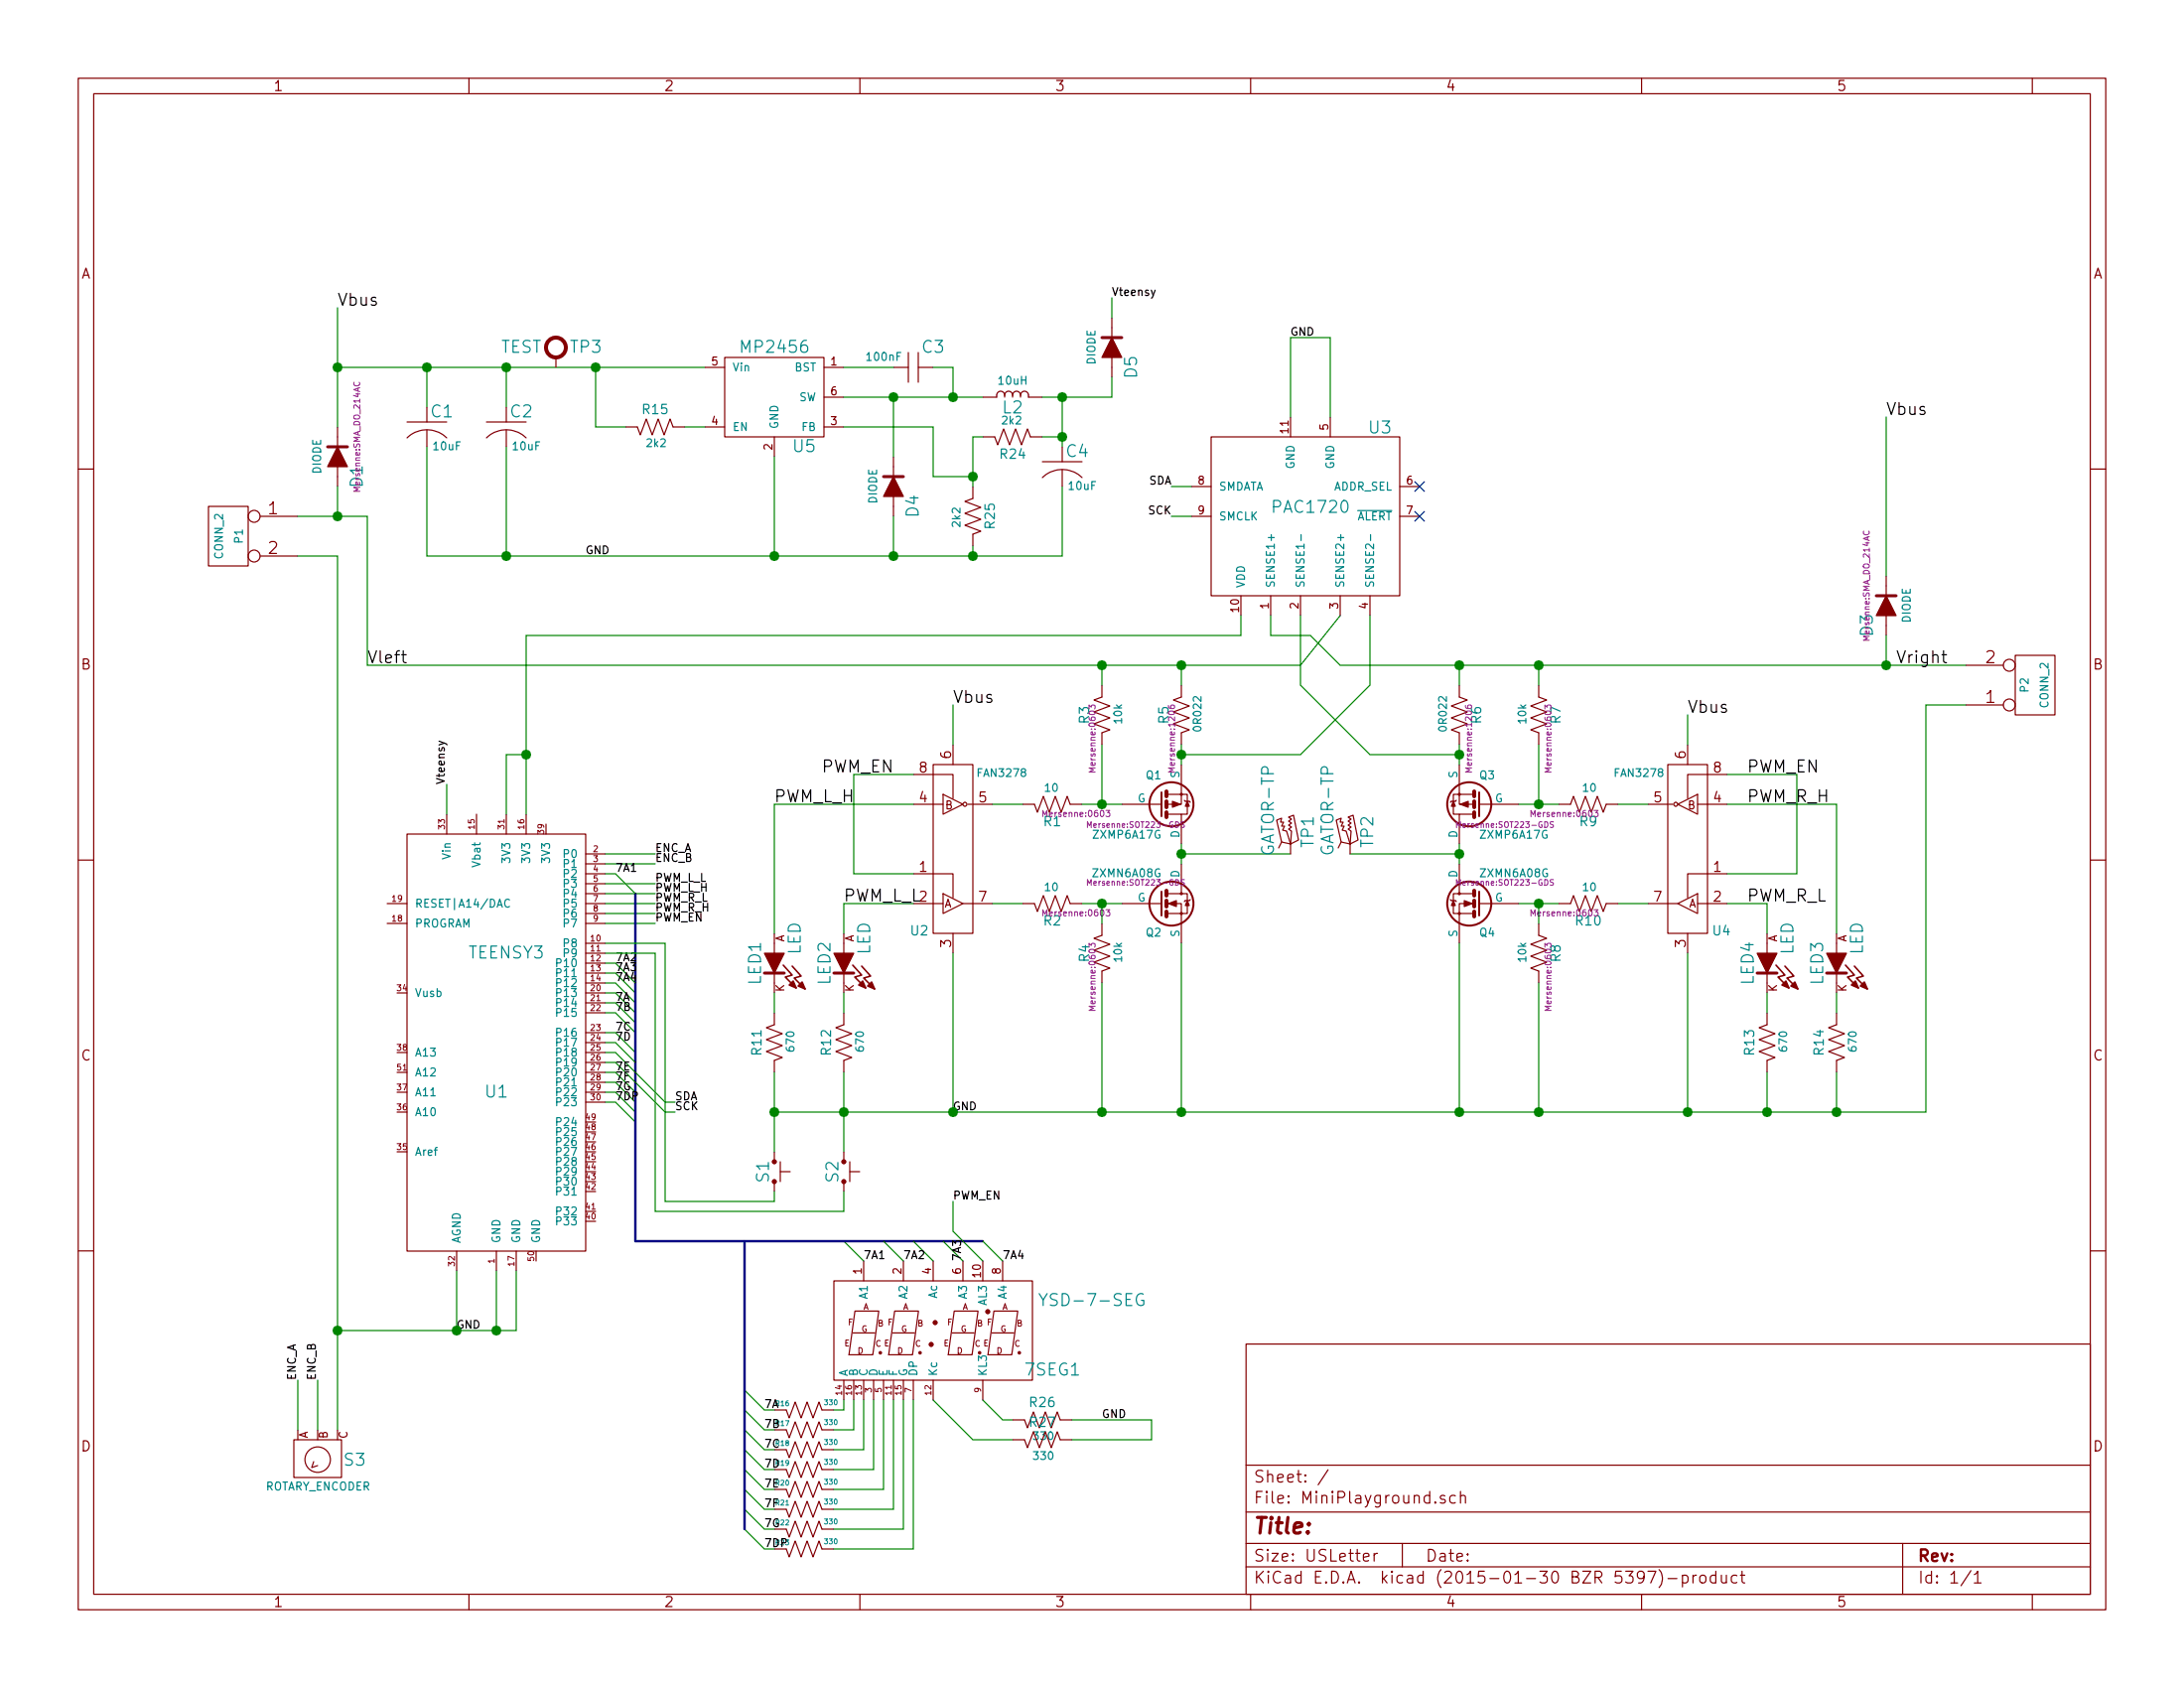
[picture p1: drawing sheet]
<svg xmlns="http://www.w3.org/2000/svg" width="279mm" height="216mm" viewBox="0 0 279 216" stroke-linecap="round" stroke-linejoin="round" font-family="sans-serif">
<g fill="none" stroke="#840000" stroke-width=".15">
<path d="M10 10h259.4v195.9h-259.4zM12 12h255.4v191.9h-255.4zM60 10v2M110 10v2M160 10v2M210 10v2M260 10v2M10 60h2M43.2 54.6v7.6M52.1 56a3.6 3.6 0 0 1 5 0M52.1 54h5M54.6 55v2.2"/>
<path d="M62.2 56a3.6 3.6 0 0 1 5.1 0M62.2 54h5.1M64.8 55v2.2M71.1 45.8v1.2M80 54.6h1.5l.4 1 .8-2 .7 2 .8-2 .8 2 .7-2 .4 1h1.5M90.2 47h2.5M90.2 54.6h2.5M92.7 45.7h12.7v10.2h-12.7zM99.1 55.9v2.5M105.4 47h2.5M105.4 54.6h2.5M105.4 50.8h2.5"/>
<path d="M114.3 58.4v7.6M114.3 47h1.9M116.2 45.1v3.8M117.5 47h1.9M117.5 45.1v3.8M125.7 55.9h1.6l.3 1 .8-2 .8 2 .7-2 .8 2 .7-2 .4 1h1.5M128.5 50.5a.51 .51 0 0 0-.5-.5 .51 .51 0 0 0-.5 .5v.3h-1.8M128.5 50.5a.51 .51 0 0 1 .5-.5 .51 .51 0 0 1 .5 .5M128.5 50.5v.3M129.5 50.5a.51 .51 0 0 1 .5-.5 .51 .51 0 0 1 .6 .5M129.5 50.5v.3M130.6 50.5a.51 .51 0 0 1 .5-.5 .51 .51 0 0 1 .5 .5v.3h1.7"/>
<path d="M130.6 50.5v.3M133.3 59.1h5.1M142.2 40.6v7.7M154.9 55.9h24.2v20.3h-24.2zM165.1 53.3v2.6M170.2 53.3v2.6M267.4 60h2M26.7 64.8h5v7.6h-5zM33.3 66h4.8M33.3 71.1h4.8M124.5 62.2v1.6l-1.1 .3 2.1 .8-2.1 .8 2.1 .7-2.1 .8 2.1 .7-1 .4v1.6M133.3 61.1a3.6 3.6 0 0 1 5.1 0"/>
<path d="M135.9 60.1v2.1M152.4 62.2h2.5M152.4 66h2.5M158.7 76.2v2.5M162.6 76.2v2.5M166.4 76.2v2.5M171.4 76.2v2.5M175.3 76.2v2.5M179.1 62.2h2.5M179.1 66h2.5M241.3 73.7v7.6M116.8 99.1h5.1v3"/>
<path d="M119.4 97.8h5.1v21.6h-5.1zM121.9 95.3v2.5M141 87.6v1.6l-1 .3 2 .8-2 .8 2 .7-2 .8 2 .7-1 .4v1.6M151.1 97.8v3.8h-1.7M151.1 87.6v1.6l-1 .3 2 .8-2 .8 2 .7-2 .8 2 .7-1 .4v1.6M186.7 97.8v3.8h1.8M186.7 87.6v1.6l1 .3-2 .8 2 .8-2 .7 2 .8-2 .7 1 .4v1.6M196.8 87.6v1.6l1.1 .3-2.1 .8 2.1 .8-2.1 .7 2.1 .8-2.1 .7 1 .4v1.6M213.4 97.8h5v21.6h-5zM215.9 95.3v2.5M221 99.1h-5.1v3M251.5 90.2h4.8"/>
<path d="M251.5 85.1h4.8M257.8 83.8h5.1v7.6h-5.1zM10 110h2M49.5 115.6h2.6M49.5 118.1h2.6M52.1 106.7h22.8v53.3h-22.8zM57.1 104.1v2.6M61 104.1v2.6M64.8 104.1v2.6M67.3 104.1v2.6M74.9 115.6h2.6M74.9 109.2h2.6"/>
<path d="M74.9 110.5h2.6M74.9 111.8h2.6M74.9 113h2.6M74.9 114.3h2.6M74.9 116.8h2.6M74.9 118.1h2.6M116.8 111.8h5.1v3M116.8 115.6h3.8M116.8 102.9h3.8M120.6 114.3l2.6 1.3-2.6 1.2zM120.6 101.6l2.6 1.3-2.6 1.2zM121.9 119.4v2.5"/>
<path d="M123.2 115.6h3.8M123.8 102.9h.5M124.5 102.9h2.5M130.8 102.9h1.5l.4 1 .8-2 .7 2 .8-2 .8 2 .7-2 .4 1h1.5M130.8 115.6h1.5l.4 1 .8-2 .7 2 .8-2 .8 2 .7-2 .4 1h1.5M141 118.1v1.5l-1 .4 2 .8-2 .7 2 .8-2 .8 2 .7-1 .4v1.5M143.5 115.6h5.1M143.5 102.9h5.1M149.2 102.9h1.9v-1.3h.8v2.5h-.8M149.4 116.8h1.7v3.9M149.4 104.1h1.7v3.9M151.1 110.5v3.8h-1.7"/>
<path d="M151.1 114.3h.8v2.5h-.8v-1.2h-1.7M151.5 102.4l.1 .1h.5l.2 .1M152.3 115.1l-.2 .1h-.5l-.1 .1M163.3 104.9l.7-.3-.2 .6h.4l-.2 .5h.3l-.2 .5 .5 .1 .5 1.7-1.1-.3zM164 107.7l-.4 .8M164.8 104.5l.7-.2 .6 3.1-1 .6 .1-1.7-.4-.3 .4-.2-.4-.3 .4-.2-.4-.3 .4-.2zM165.1 108v1.2M170.9 104.9l.7-.3-.2 .6h.4l-.2 .5h.4l-.3 .5 .5 .1 .5 1.7-1.1-.3zM171.6 107.7l-.4 .8M172.5 104.5l.6-.2 .6 3.1-1 .6 .1-1.7-.3-.3 .3-.2-.3-.3 .3-.2-.3-.3 .3-.2zM172.7 108v1.2M185.5 115.1l.2 .1h.5l.1 .1"/>
<path d="M186.3 102.4l-.1 .1h-.5l-.2 .1M186.7 110.5v3.8h1.8M186.7 114.3h-.8v2.5h.8v-1.2h1.8M188.5 116.8h-1.8v3.9M188.5 104.1h-1.8v3.9M188.6 102.9h-1.9v-1.3h-.8v2.5h.8M189.2 115.6h5.1M189.2 102.9h5.1M196.8 118.1v1.5l1.1 .4-2.1 .8 2.1 .7-2.1 .8 2.1 .8-2.1 .7 1 .4v1.5M199.4 102.9h1.5l.4-1 .8 2 .7-2 .8 2 .7-2 .8 2 .4-1h1.5M199.4 115.6h1.5l.4-1 .8 2 .7-2 .8 2 .7-2 .8 2 .4-1h1.5M210.8 115.6h3.8"/>
<path d="M210.8 102.9h2.6M213.5 102.9h.5M214.6 115.6l2.6-1.3v2.5zM214.6 102.9l2.6-1.3v2.5zM215.9 119.4v2.5M217.2 115.6h3.8M217.2 102.9h3.8M221 111.8h-5.1v3M267.4 110h2M74.9 120.7h2.6M74.9 127h2.6M74.9 121.9h2.6"/>
<path d="M74.9 128.3h2.6M74.9 123.2h2.6M74.9 129.5h2.6M74.9 124.5h2.6M74.9 132.1h2.6M74.9 125.7h2.6M74.9 133.4h2.6M74.9 134.6h2.6M74.9 135.9h2.6M74.9 137.2h2.6M74.9 138.4h2.6M74.9 139.7h2.6"/>
<path d="M99.1 129.5v1.6l-1.1 .3 2.1 .8-2.1 .8 2.1 .7-2.1 .8 2.1 .8-1 .3v1.6M99.1 120.7v5M107.9 129.5v1.6l-1 .3 2.1 .8-2.1 .8 2.1 .7-2.1 .8 2.1 .8-1.1 .3v1.6M107.9 120.7v5M226.1 129.5v1.6l-1.1 .3 2.1 .8-2.1 .8 2.1 .7-2.1 .8 2.1 .8-1 .3v1.6M226.1 120.7v5M234.9 129.5v1.6l-1 .3 2.1 .8-2.1 .8 2.1 .7-2.1 .8 2.1 .8-1.1 .3v1.6M234.9 120.7v5M10 160h2M74.9 141h2.6M99.1 147.3v1.3M99.1 151.1v1.3"/>
<path d="M99.8 148.6v2.5M99.8 149.9h1.3M107.9 147.3v1.3M107.9 151.1v1.3M108.7 149.9h1.3M108.7 148.6v2.5M267.4 160h2M58.4 160v2.6M63.5 160v2.6M66 160v2.6M106.7 163.8h25.4v12.7h-25.4zM107.9 176.5v2.6"/>
<path d="M109.1 170.5h2.8M109.2 176.5v2.6M109.4 167.7h3l-.7 5.6h-3.1zM110.5 161.3v2.5M110.5 176.5v2.6M111.8 176.5v2.6M113 176.5v2.6M114.2 170.5h2.8M114.3 176.5v2.6M114.5 167.7h3l-.8 5.6h-3zM115.6 161.3v2.5M115.6 176.5v2.6"/>
<path d="M116.8 176.5v2.6M119.4 161.3v2.5M119.4 176.5v2.6M121.8 170.5h2.8M122.1 167.7h3l-.7 5.6h-3.1zM123.2 161.3v2.5M125.7 161.3v2.5M125.7 176.5v2.6M126.9 170.5h2.8M127.2 167.7h3l-.8 5.6h-3zM128.3 161.3v2.5M159.4 171.9h108v32h-108z"/>
<path d="M37.6 184.2h6.1v4.8h-6.1zM40.1 186.9l-.2 .8 .7-.2M99.1 180.3h1.5l.4 1.1 .7-2.1 .8 2.1 .8-2.1 .7 2.1 .8-2.1 .4 1h1.5M99.1 182.9h1.5l.4 1 .7-2 .8 2 .8-2 .7 2 .8-2 .4 1h1.5M99.1 185.4h1.5l.4 1 .7-2 .8 2 .8-2 .7 2 .8-2 .4 1h1.5M99.1 188h1.5l.4 1 .7-2.1 .8 2.1 .8-2.1 .7 2.1 .8-2.1 .4 1.1h1.5M99.1 190.5h1.5l.4 1 .7-2 .8 2 .8-2 .7 2 .8-2 .4 1h1.5M99.1 193h1.5l.4 1.1 .7-2.1 .8 2.1 .8-2.1 .7 2.1 .8-2.1 .4 1h1.5M99.1 195.6h1.5l.4 1 .7-2 .8 2 .8-2 .7 2 .8-2 .4 1h1.5M100.6 198.1l.4 1 .7-2 .8 2 .8-2 .7 2 .8-2 .4 1h1.5M129.5 181.6h1.6l.3 1 .8-2 .8 2 .7-2 .8 2 .8-2 .3 1h1.6M129.5 184.2h1.6l.3 1 .8-2.1 .8 2.1 .7-2.1 .8 2.1 .8-2.1 .3 1.1h1.6"/>
<path d="M159.4 197.4h108M159.4 193.4h108M159.4 187.4h108M169.9 188l-1.3 1.9M174.4 199.2l.7-.2v-.2l-.4-.1-.3 .2 .1 .7 .2 .1 .4-.1M175.8 198.7v1M176.2 198.7l-.3 .1-.1 .2M179.4 197.4v3M184.8 191.3a.37 .37 0 0 0-.5 .2 .54 .54 0 0 0 .5 .3l.1 .2-.1 .2-.1 .1-.4-.1M186.2 191.3h-.4l-.3 .2v.6l.3 .2 .4-.1M186.8 191.4a.38 .38 0 0 1 .7 .1v.8M186.8 190.8v1.5"/>
<path d="M243.4 197.4v6.5M60 203.9v2M110 203.9v2M159.4 200.4h108M160 203.9v2M210 203.9v2M210.3 201.6l-.2 .3h-.3l-.3-.3v-.4l.1-.2h.5l.2 .1a1.19 1.19 0 0 1-.2 1.3l-.5 .1M210.8 201h1l-.6 1.5M212.2 200.8a1.71 1.71 0 0 1 0 2.2M213.4 201.9h1.1M215.2 201.5a.48 .48 0 0 1 .7 .1l.1 .2-.1 .5a.48 .48 0 0 1-.7 .1M215.2 201.5v1.5"/>
<path d="M216.6 201.5v1M217 201.5h-.3l-.1 .3M217.5 201.6a.41 .41 0 0 1 .7 .2v.4a.41 .41 0 0 1-.4 .3 .41 .41 0 0 1-.4-.3zM219.5 201.5h-.4l-.3 .3 .1 .5 .2 .2 .4-.1M219.5 201v1.5M220.2 201.5v.8l.1 .1a.4 .4 0 0 0 .6-.1M220.9 201.5v1M222.2 201.5h-.4l-.3 .3 .1 .5 .2 .2 .4-.1M222.7 201.5h.5M222.9 201v1.3l.2 .2h.1M252.1 200.9l-1.2 1.9M252.6 201.4l.4-.4v1.5"/>
<path d="M252.6 202.5h.8M260 203.9v2"/>
<circle cx="32.5" cy="71.1" r=".76"/>
<circle cx="32.5" cy="66" r=".76"/>
<circle cx="257" cy="90.2" r=".76"/>
<circle cx="257" cy="85.1" r=".76"/>
<circle cx="123.4" cy="102.9" r=".25"/>
<circle cx="151.1" cy="101.6" r=".13"/>
<circle cx="151.1" cy="116.8" r=".13"/>
<circle cx="151.1" cy="114.3" r=".13"/>
<circle cx="186.7" cy="116.8" r=".13"/>
<circle cx="186.7" cy="114.3" r=".13"/>
<circle cx="186.7" cy="101.6" r=".13"/>
<circle cx="214.4" cy="102.9" r=".25"/>
<circle cx="40.6" cy="186.7" r="1.63"/>
</g>
<g fill="none" stroke="#840000" stroke-width=".25">
<path d="M148.6 114v3.1M148.6 101.3v3.1M189.2 114v3.1M189.2 101.3v3.1"/>
<circle cx="149.9" cy="115.6" r="2.82"/>
<circle cx="149.9" cy="102.9" r="2.82"/>
<circle cx="188" cy="102.9" r="2.82"/>
<circle cx="188" cy="115.6" r="2.82"/>
</g>
<g fill="none" stroke="#840000" stroke-width=".51">
<path d="M149.2 101.2v.7M149.2 102.5v.8M149.2 103.9v.6M149.2 113.9v.7M149.2 115.2v.8M149.2 116.6v.6M188.6 101.2v.7M188.6 102.5v.8M188.6 103.9v.6M188.6 113.9v.7M188.6 115.2v.8M188.6 116.6v.6"/>
<circle cx="71.1" cy="44.4" r="1.27"/>
</g>
<g fill="#840000" stroke="#840000" stroke-width=".15">
<path d="M151.9 115.2l.2 .6h-.5z"/>
<path d="M149.5 115.6l1-.4v.8z"/>
<path d="M151.9 102.5l.2 .6h-.5z"/>
<path d="M150 102.5l1 .4-1 .4z"/>
<path d="M106.7 121.9h2.5l-1.3 2.6z"/>
<path d="M43.2 57.2l1.2 2.5h-2.5z"/>
<path d="M185.9 115.2l.3 .6h-.5z"/>
<path d="M187.3 115.2l1 .4-1 .4z"/>
<path d="M185.9 102.5l.3 .6h-.5z"/>
<path d="M186.8 102.9l1-.4v.8z"/>
<path d="M97.8 121.9h2.5l-1.2 2.6z"/>
<path d="M233.7 121.9h2.5l-1.3 2.6z"/>
<path d="M224.8 121.9h2.5l-1.2 2.6z"/>
<path d="M241.3 76.2l1.3 2.5h-2.6z"/>
<path d="M114.3 61l1.3 2.5h-2.6z"/>
<path d="M142.2 43.2l1.3 2.5h-2.5z"/>
<circle cx="112.6" cy="173" r=".15"/>
<circle cx="117.7" cy="173" r=".15"/>
<circle cx="119.1" cy="172" r=".25"/>
<circle cx="119.6" cy="169.2" r=".25"/>
<circle cx="125.3" cy="173" r=".15"/>
<circle cx="126.4" cy="167.8" r=".25"/>
<circle cx="130.4" cy="173" r=".15"/>
<circle cx="99.1" cy="148.6" r=".25"/>
<circle cx="99.1" cy="151.1" r=".25"/>
<circle cx="107.9" cy="148.6" r=".25"/>
<circle cx="107.9" cy="151.1" r=".25"/>
</g>
<g fill="none" stroke="#840084" stroke-width=".13">
<path d="M45.3 48.9a.37 .37 0 0 0 .3 .5 .37 .37 0 0 0 .4-.4l-.1-.1M238.4 67.9a.37 .37 0 0 0 .3 .5 .37 .37 0 0 0 .4-.3v-.2M139.3 90.7v-.5l.3 .2 .2-.2h.2l.1 .1-.1 .4M140.1 98.2h-.8l.6 .3-.6 .3h.8M149.5 90.2v.3l.6 .1 .2-.1-.1-.3h-.3h-.1v.3l.1 .1M187.5 90.2v.3l.2 .1h.4l.2-.1-.1-.3h-.3h-.1v.3l.1 .1M188.3 98.2h-.8l.5 .3-.5 .3h.8M197.6 90.7v-.5l.3 .2 .2-.2h.2l.1 .1-.1 .4M198.4 98.2h-.8l.6 .3-.6 .3h.8M133.4 104.4v-.7l.3 .5 .2-.5v.7M133.4 117.1v-.7l.3 .5 .2-.5v.7M139.1 113.2v-.7l.3 .5 .2-.5v.7"/>
<path d="M139.1 105.8v-.7l.3 .5 .2-.5v.7M141.5 103.7h.5l-.3 .2 .3 .2-.1 .3h-.1h-.3M141.5 116.4h.5l-.3 .2 .3 .2-.1 .3h-.1h-.3M151.5 112.5h-.3l-.1 .3a.31 .31 0 0 1 .4 .4h-.1h-.3M151.5 105.1h-.3l-.1 .3a.31 .31 0 0 1 .4 .4h-.1h-.3M186.3 113.2v-.7l.3 .5 .2-.5v.7M186.3 105.8v-.7l.3 .5 .2-.5v.7M195.9 104.4v-.7l.2 .5 .3-.5v.7M195.9 117.1v-.7l.2 .5 .3-.5v.7M198.7 112.5h-.3l-.1 .3a.31 .31 0 0 1 .4 .4h-.1h-.3M198.7 105.1h-.3l-.1 .3a.31 .31 0 0 1 .4 .4h-.1h-.3M203.9 103.7h.5l-.2 .2 .2 .2v.3h-.1h-.4"/>
<path d="M203.9 116.4h.5l-.2 .2 .2 .2v.3h-.1h-.4M139.3 121.2v-.5l.3 .2 .2-.2h.2l.1 .1-.1 .4M140.1 128.7h-.8l.6 .3-.6 .2h.8M197.6 121.2v-.5l.3 .2 .2-.2h.2l.1 .1-.1 .4M198.4 128.7h-.8l.6 .3-.6 .2h.8"/>
</g>
<path d="M166.4 68.4v.7M173.7 65.3h4.4M175.3 68.4v.7M65.2 115.1a.4 .4 0 0 0-.5 0 .4 .4 0 0 0-.1 .5 .37 .37 0 0 0 .2 .4 .37 .37 0 0 0 .4-.1M132.9 165.5l.6 .8 .5-.8M146.3 165.5a.71 .71 0 0 0-.9 .3 .71 .71 0 0 0 0 .8 .54 .54 0 0 0 .9 .2v-.5h-.3" fill="none" stroke="#008484" stroke-width=".15"/>
<path d="M41.9 57.2h2.5M141 43.2h2.5M113 61h2.6M240 76.2h2.6M97.8 124.5h2.5M106.7 124.5h2.5M224.8 124.5h2.5M233.7 124.5h2.5" fill="none" stroke="#840000" stroke-width=".38"/>
<path d="M100.2 123.4l1.1 1.3-.8 .3 1.4 1.4M101.3 123.6l1.2 1.2-.9 .3 1.4 1.4M109.1 123.4l1.1 1.3-.9 .3 1.4 1.4M110.2 123.6l1.2 1.2-.9 .3 1.4 1.4M227.2 123.4l1.1 1.3-.8 .3 1.4 1.4M228.3 123.6l1.2 1.2-.9 .3 1.4 1.4M236.1 123.4l1.1 1.3-.9 .3 1.4 1.4M237.2 123.6l1.2 1.2-.9 .3 1.4 1.4" fill="none" stroke="#840000" stroke-width=".2"/>
<g fill="#840000" stroke="#840000" stroke-width=".2">
<path d="M109.9 126l.5-.5 .3 .9z"/>
<path d="M111 126.1l.5-.5 .4 .9z"/>
<path d="M101.5 125.5l.4 .9-.9-.4z"/>
<path d="M102.1 126.1l.5-.5 .4 .9z"/>
<path d="M237.4 125.5l.3 .9-.8-.4z"/>
<path d="M238 126.1l.5-.5 .4 .9z"/>
<path d="M228.5 125.5l.4 .9-.9-.4z"/>
<path d="M229.6 125.6l.4 .9-.9-.4z"/>
</g>
<g fill="none" stroke="#008400" stroke-width=".15">
<path d="M43.2 39.4v15.2M142.2 38.1v2.5M43.2 47h47M54.6 57.2v13.9h81.3v-8.9M54.6 47v5.1M64.8 47v5.1M64.8 57.2v13.9M76.2 47v7.6h3.8M87.6 54.6h2.6M99.1 58.4v12.7M107.9 47h6.4M107.9 54.6h11.5v6.4h5.1"/>
<path d="M107.9 50.8h17.8M114.3 50.8v7.6M119.4 47h2.5v3.8M125.7 55.9h-1.2v6.3M133.3 55.9h2.6M135.9 50.8v6.4M142.2 48.3v2.5h-8.9M165.1 53.3v-10.1h5.1v10.1M241.3 53.3v20.4M38.1 66h8.9v19.1h119.4l5-6.4M38.1 71.1h5.1v111.8M43.2 62.2v3.8"/>
<path d="M114.3 66v5.1M124.5 69.9v1.2M149.9 66h2.5M149.9 62.2h2.5M158.7 78.7v2.6h-91.4v22.8M162.6 78.7v2.6h5l3.8 3.8h80.1M166.4 78.7v8.9l8.9 8.9h11.4M175.3 78.7v8.9l-8.9 8.9h-15.3M67.3 96.5h-2.5v7.6M116.8 99.1h-7.6v12.7h7.6M121.9 90.2v5.1M141 85.1v2.5"/>
<path d="M141 95.3v7.6M151.1 85.1v2.5M151.1 95.3v2.5M186.7 85.1v2.5M186.7 95.3v2.5M196.8 85.1v2.5M196.8 95.3v7.6M215.9 91.4v3.9M221 99.1h8.9v12.7h-8.9M241.3 81.3v3.8M251.5 90.2h-5.1v52h-147.3M57.1 100.3v3.8"/>
<path d="M77.5 115.6h6.3M77.5 109.2h6.3M77.5 111.8h1.2l2.6 2.5M77.5 116.8h6.3M77.5 118.1h6.3M77.5 113h6.3M77.5 114.3h6.3M77.5 110.5h6.3M116.8 102.9h-17.7v16.5M116.8 115.6h-8.9v3.8M127 102.9h3.8M127 115.6h3.8"/>
<path d="M138.4 102.9h5.1M138.4 115.6h5.1M141 115.6v2.5M151.1 108v2.5M151.1 109.2h14M172.7 109.2h14M186.7 108v2.5M194.3 102.9h5.1M194.3 115.6h5.1M196.8 115.6v2.5M207 102.9h3.8M207 115.6h3.8"/>
<path d="M221 102.9h13.9v16.5M221 115.6h5.1v3.8M77.5 135.9h1.2l6.4 6.3h1.3M77.5 120.7h7.6v33h14v-1.3M77.5 121.9h6.3v33h24.1v-2.5M77.5 134.6h1.2l6.4 6.4h1.3M77.5 139.7h1.2l2.6 2.5M77.5 138.4h1.2l2.6 2.6M77.5 137.2h1.2l2.6 2.5M77.5 133.4h1.2l2.6 2.5M77.5 132.1h1.2l2.6 2.5M77.5 129.5h1.2l2.6 2.6"/>
<path d="M77.5 128.3h1.2l2.6 2.5M77.5 127h1.2l2.6 2.5M77.5 125.7h1.2l2.6 2.6M77.5 124.5h1.2l2.6 2.5M77.5 123.2h1.2l2.6 2.5M99.1 127v2.5M99.1 137.2v10.1M107.9 127v2.5M107.9 137.2v10.1M121.9 121.9v20.3M141 125.7v16.5M151.1 120.7v21.5"/>
<path d="M186.7 120.7v21.5M196.8 125.7v16.5M215.9 121.9v20.3M226.1 127v2.5M226.1 137.2v5M234.9 127v2.5M234.9 137.2v5M77.5 141h1.2l2.6 2.5M107.9 158.8l2.6 2.5M113 158.8l2.6 2.5M116.8 158.8l2.6 2.5M120.6 158.8l2.6 2.5"/>
<path d="M121.9 153.7v3.8l3.8 3.8M125.7 158.8l2.6 2.5M38.1 176.5v6.4M40.6 176.5v6.4M58.4 162.6v7.6M63.5 162.6v7.6M66 162.6v7.6h-22.8M95.2 177.8l2.6 2.5M107.9 179.1v1.2h-1.2M109.2 179.1v3.8h-2.5M110.5 179.1v6.3h-3.8M111.8 179.1v8.9h-5.1"/>
<path d="M113 179.1v11.4h-6.3M114.3 179.1v13.9h-7.6M115.6 179.1v16.5h-8.9M116.8 179.1v19h-10.1M119.4 179.1l5.1 5.1h5M125.7 179.1l2.6 2.5h1.2M95.2 195.6l2.6 2.5M95.2 193l2.6 2.6M95.2 190.5l2.6 2.5M95.2 188l2.6 2.5M95.2 185.4l2.6 2.6M95.2 182.9l2.6 2.5"/>
<path d="M95.2 180.3l2.6 2.6M137.2 181.6h10.1v2.6h-10.1"/>
</g>
<g fill="#008400" stroke="#008400" stroke-width=".25">
<circle cx="141" cy="102.9" r=".51"/>
<circle cx="141" cy="115.6" r=".51"/>
<circle cx="141" cy="142.2" r=".51"/>
<circle cx="141" cy="85.1" r=".51"/>
<circle cx="151.1" cy="109.2" r=".51"/>
<circle cx="151.1" cy="85.1" r=".51"/>
<circle cx="151.1" cy="96.5" r=".51"/>
<circle cx="196.9" cy="102.9" r=".51"/>
<circle cx="196.9" cy="115.6" r=".51"/>
<circle cx="196.9" cy="142.2" r=".51"/>
<circle cx="196.9" cy="85.1" r=".51"/>
<circle cx="186.7" cy="109.2" r=".51"/>
<circle cx="186.7" cy="85.1" r=".51"/>
<circle cx="186.7" cy="96.5" r=".51"/>
<circle cx="186.7" cy="142.2" r=".51"/>
<circle cx="151.1" cy="142.2" r=".51"/>
<circle cx="63.5" cy="170.2" r=".51"/>
<circle cx="67.3" cy="96.5" r=".51"/>
<circle cx="121.9" cy="142.2" r=".51"/>
<circle cx="108" cy="142.2" r=".51"/>
<circle cx="215.9" cy="142.2" r=".51"/>
<circle cx="226.1" cy="142.2" r=".51"/>
<circle cx="99.1" cy="142.2" r=".51"/>
<circle cx="235" cy="142.2" r=".51"/>
<circle cx="58.4" cy="170.2" r=".51"/>
<circle cx="241.3" cy="85.1" r=".51"/>
<circle cx="43.2" cy="66" r=".51"/>
<circle cx="43.2" cy="47" r=".51"/>
<circle cx="54.6" cy="47" r=".51"/>
<circle cx="64.8" cy="71.1" r=".51"/>
<circle cx="43.2" cy="170.2" r=".51"/>
<circle cx="64.8" cy="47" r=".51"/>
<circle cx="76.2" cy="47" r=".51"/>
<circle cx="114.3" cy="50.8" r=".51"/>
<circle cx="99.1" cy="71.1" r=".51"/>
<circle cx="121.9" cy="50.8" r=".51"/>
<circle cx="135.9" cy="50.8" r=".51"/>
<circle cx="114.3" cy="71.1" r=".51"/>
<circle cx="124.5" cy="71.1" r=".51"/>
<circle cx="124.5" cy="61" r=".51"/>
<circle cx="135.9" cy="55.9" r=".51"/>
</g>
<path d="M181 61.6l1.2 1.2M181 65.4l1.2 1.2M182.2 61.6l-1.2 1.2M182.2 65.4l-1.2 1.2" fill="none" stroke="#000084" stroke-width=".15"/>
<path d="M81.3 114.3v44.5h44.4M95.2 158.8v36.8" fill="none" stroke="#000084" stroke-width=".3"/>
<path d="M51.4 83.7h.6M51.6 83.2v1.4l.1 .1 .3 .1M248.4 83.7h.6M248.6 83.2v1.4l.1 .1 .3 .1" fill="none" stroke="#000" stroke-width=".15"/>
<text font-size="2.8" fill="#840000" x="160.4" y="196.2">Title:</text>
<g font-size="2.1">
<text x="43.2" y="39.1">Vbus</text>
<text x="241.3" y="53.1">Vbus</text>
<text x="47" y="84.8">Vleft</text>
<text x="121.9" y="89.9">Vbus</text>
<text x="242.6" y="84.8">Vright</text>
<text x="215.9" y="91.2">Vbus</text>
<text x="105" y="98.8">PWM_EN</text>
<text x="223.5" y="98.8">PWM_EN</text>
<text x="99.1" y="102.6">PWM_L_H</text>
<text x="223.5" y="102.6">PWM_R_H</text>
<text x="107.9" y="115.3">PWM_L_L</text>
<text x="223.5" y="115.3">PWM_R_L</text>
</g>
<g font-size="2.1" fill="#008484">
<text x="64" y="45.1">TEST</text>
<text x="73" y="45.1">TP3</text>
<text x="95.1" y="45.1">MP2456</text>
<text x="118" y="45.1">C3</text>
<text x="55.2" y="53.4">C1</text>
<text x="65.3" y="53.4">C2</text>
<text x="128.3" y="52.9">L2</text>
<text x="145.5" y="48.3" transform="rotate(-90 145.5 48.3)">D5</text>
<text x="101.5" y="57.8">U5</text>
<text x="136.4" y="58.5">C4</text>
<text x="175.2" y="55.4">U3</text>
<text x="163" y="65.6">PAC1720</text>
<text x="117.5" y="66.1" transform="rotate(-90 117.5 66.1)">D4</text>
<text x="163" y="109.2" transform="rotate(-90 163 109.2)">GATOR-TP</text>
<text x="168.1" y="108.3" transform="rotate(-90 168.1 108.3)">TP1</text>
<text x="170.6" y="109.2" transform="rotate(-90 170.6 109.2)">GATOR-TP</text>
<text x="175.7" y="108.3" transform="rotate(-90 175.7 108.3)">TP2</text>
<text x="59.9" y="122.6">TEENSY3</text>
<text x="97.4" y="125.9" transform="rotate(-90 97.4 125.9)">LED1</text>
<text x="102.4" y="122.1" transform="rotate(-90 102.4 122.1)">LED</text>
<text x="106.2" y="125.9" transform="rotate(-90 106.2 125.9)">LED2</text>
<text x="111.3" y="122.1" transform="rotate(-90 111.3 122.1)">LED</text>
<text x="224.4" y="125.9" transform="rotate(-90 224.4 125.9)">LED4</text>
<text x="229.4" y="122.1" transform="rotate(-90 229.4 122.1)">LED</text>
<text x="233.2" y="125.9" transform="rotate(-90 233.2 125.9)">LED3</text>
<text x="238.3" y="122.1" transform="rotate(-90 238.3 122.1)">LED</text>
<text x="62.2" y="140.4">U1</text>
<text x="98.4" y="151.2" transform="rotate(-90 98.4 151.2)">S1</text>
<text x="107.3" y="151.2" transform="rotate(-90 107.3 151.2)">S2</text>
<text x="134" y="167.1">YSD-7-SEG</text>
<text x="131.2" y="175.9">7SEG1</text>
<text x="44.1" y="187.5">S3</text>
</g>
<g font-size="2.1" fill="#840000">
<text x="34.3" y="65.8">1</text>
<text x="34.3" y="70.9">2</text>
<text x="254.1" y="89.9">1</text>
<text x="254.1" y="84.8">2</text>
<text x="160.4" y="189.6">Sheet: /</text>
<text x="160.4" y="192.3">File: MiniPlayground.sch</text>
<text x="160.4" y="202.5">KiCad E.D.A. kicad (2015-01-30 BZR 5397)-product</text>
<text x="160.4" y="199.7">Size: USLetter</text>
<text x="182.4" y="199.7">Date:</text>
<text x="245.4" y="199.7">Rev:</text>
<text x="245.4" y="202.5">Id: 1/1</text>
</g>
<g font-size="2.1" fill="#840084">
<text x="46.4" y="62.3" transform="rotate(-90 46.4 62.3)">D1</text>
<text x="239.6" y="81.3" transform="rotate(-90 239.6 81.3)">D3</text>
</g>
<g font-size="1.8" fill="#840000">
<text x="35" y="11.6">1</text>
<text x="85" y="11.6">2</text>
<text x="135" y="11.6">3</text>
<text x="185" y="11.6">4</text>
<text x="235" y="11.6">5</text>
<text x="10.4" y="35.6">A</text>
<text x="267.8" y="35.6">A</text>
<text x="10.4" y="85.6">B</text>
<text x="267.8" y="85.6">B</text>
<text x="117.6" y="98.8">8</text>
<text x="121.7" y="97" transform="rotate(-90 121.7 97)">6</text>
<text x="215.6" y="97" transform="rotate(-90 215.6 97)">6</text>
<text x="219.2" y="98.8">8</text>
<text x="117.6" y="102.6">4</text>
<text x="125.2" y="102.6">5</text>
<text x="211.6" y="102.6">5</text>
<text x="219.2" y="102.6">4</text>
<text x="117.6" y="111.5">1</text>
<text x="219.2" y="111.5">1</text>
<text x="117.6" y="115.3">2</text>
<text x="125.2" y="115.3">7</text>
<text x="211.6" y="115.3">7</text>
<text x="219.2" y="115.3">2</text>
<text x="121.7" y="121.1" transform="rotate(-90 121.7 121.1)">3</text>
<text x="215.6" y="121.1" transform="rotate(-90 215.6 121.1)">3</text>
<text x="10.4" y="135.6">C</text>
<text x="267.8" y="135.6">C</text>
<text x="10.4" y="185.6">D</text>
<text x="267.8" y="185.6">D</text>
<text x="35" y="205.5">1</text>
<text x="85" y="205.5">2</text>
<text x="135" y="205.5">3</text>
<text x="185" y="205.5">4</text>
<text x="235" y="205.5">5</text>
</g>
<g font-size="1.7" fill="#008484">
<text x="82.3" y="53">R15</text>
<text x="128" y="58.7">R24</text>
<text x="127.3" y="67.5" transform="rotate(-90 127.3 67.5)">R25</text>
<text x="139.3" y="92.5" transform="rotate(-90 139.3 92.5)">R3</text>
<text x="149.5" y="92.5" transform="rotate(-90 149.5 92.5)">R5</text>
<text x="199.6" y="92.5" transform="rotate(-90 199.6 92.5)">R7</text>
<text x="202.1" y="105.7">R9</text>
<text x="116.5" y="119.6">U2</text>
<text x="219.2" y="119.6">U4</text>
<text x="139.3" y="123" transform="rotate(-90 139.3 123)">R4</text>
<text x="199.6" y="123" transform="rotate(-90 199.6 123)">R8</text>
<text x="97.4" y="134.9" transform="rotate(-90 97.4 134.9)">R11</text>
<text x="106.3" y="134.9" transform="rotate(-90 106.3 134.9)">R12</text>
<text x="224.4" y="134.9" transform="rotate(-90 224.4 134.9)">R13</text>
<text x="233.3" y="134.9" transform="rotate(-90 233.3 134.9)">R14</text>
<text x="131.8" y="180">R26</text>
<text x="131.8" y="182.5">R27</text>
</g>
<g font-size="1.7" fill="#840084">
<text x="189.5" y="92.5" transform="rotate(-90 189.5 92.5)">R6</text>
<text x="133.6" y="105.7">R1</text>
<text x="133.6" y="118.4">R2</text>
<text x="201.7" y="118.4">R10</text>
</g>
<g font-size="1.4">
<text x="142.2" y="37.8">Vteensy</text>
<text x="165.1" y="42.9">GND</text>
<text x="146.9" y="62">SDA</text>
<text x="146.9" y="65.8">SCK</text>
<text x="74.9" y="70.9">GND</text>
<text x="56.9" y="100.3" transform="rotate(-90 56.9 100.3)">Vteensy</text>
<text x="78.7" y="111.5">7A1</text>
<text x="83.8" y="112.8">PWM_L_L</text>
<text x="83.8" y="109">ENC_A</text>
<text x="83.8" y="110.2">ENC_B</text>
<text x="83.8" y="114">PWM_L_H</text>
<text x="83.8" y="115.3">PWM_R_L</text>
<text x="83.8" y="116.6">PWM_R_H</text>
<text x="83.8" y="117.9">PWM_EN</text>
<text x="78.7" y="125.5">7A4</text>
<text x="78.7" y="124.2">7A3</text>
<text x="78.7" y="122.9">7A2</text>
<text x="78.7" y="128">7A</text>
<text x="78.7" y="129.3">7B</text>
<text x="78.7" y="131.8">7C</text>
<text x="78.7" y="133.1">7D</text>
<text x="78.7" y="136.9">7E</text>
<text x="78.7" y="138.2">7F</text>
<text x="78.7" y="139.4">7G</text>
<text x="78.7" y="140.7">7DP</text>
<text x="86.4" y="140.7">SDA</text>
<text x="86.4" y="142">SCK</text>
<text x="121.9" y="142">GND</text>
<text x="121.9" y="153.4">PWM_EN</text>
<text x="110.5" y="161">7A1</text>
<text x="115.6" y="161">7A2</text>
<text x="122.9" y="161.3" transform="rotate(-90 122.9 161.3)">7A3</text>
<text x="128.3" y="161">7A4</text>
<text x="58.4" y="169.9">GND</text>
<text x="37.8" y="176.5" transform="rotate(-90 37.8 176.5)">ENC_A</text>
<text x="40.4" y="176.5" transform="rotate(-90 40.4 176.5)">ENC_B</text>
<text x="97.8" y="180.1">7A</text>
<text x="97.8" y="182.6">7B</text>
<text x="97.8" y="185.2">7C</text>
<text x="141" y="181.4">GND</text>
<text x="97.8" y="187.7">7D</text>
<text x="97.8" y="190.2">7E</text>
<text x="97.8" y="192.8">7F</text>
<text x="97.8" y="195.3">7G</text>
<text x="97.8" y="197.9">7DP</text>
</g>
<g font-size="1.4" fill="#840000">
<text x="91.1" y="46.7">5</text>
<text x="106.3" y="46.7">1</text>
<text x="106.3" y="50.5">6</text>
<text x="91.1" y="54.4">4</text>
<text x="98.8" y="57.5" transform="rotate(-90 98.8 57.5)">2</text>
<text x="106.3" y="54.4">3</text>
<text x="164.8" y="55.4" transform="rotate(-90 164.8 55.4)">11</text>
<text x="169.9" y="55" transform="rotate(-90 169.9 55)">5</text>
<text x="153.3" y="62">8</text>
<text x="153.3" y="65.8">9</text>
<text x="180" y="62">6</text>
<text x="180" y="65.8">7</text>
<text x="162.3" y="77.9" transform="rotate(-90 162.3 77.9)">1</text>
<text x="166.1" y="77.9" transform="rotate(-90 166.1 77.9)">2</text>
<text x="171.2" y="77.9" transform="rotate(-90 171.2 77.9)">3</text>
<text x="175" y="77.9" transform="rotate(-90 175 77.9)">4</text>
<text x="158.5" y="78.3" transform="rotate(-90 158.5 78.3)">10</text>
<text x="120.9" y="103.5">B</text>
<text x="215.9" y="103.5">B</text>
<text x="120.8" y="116.1">A</text>
<text x="216" y="116.1">A</text>
<text x="100.3" y="120.5" transform="rotate(-90 100.3 120.5)">A</text>
<text x="109.2" y="120.5" transform="rotate(-90 109.2 120.5)">A</text>
<text x="227.3" y="120.5" transform="rotate(-90 227.3 120.5)">A</text>
<text x="236.2" y="120.5" transform="rotate(-90 236.2 120.5)">A</text>
<text x="100.3" y="126.9" transform="rotate(-90 100.3 126.9)">K</text>
<text x="109.2" y="126.9" transform="rotate(-90 109.2 126.9)">K</text>
<text x="227.3" y="126.9" transform="rotate(-90 227.3 126.9)">K</text>
<text x="236.2" y="126.9" transform="rotate(-90 236.2 126.9)">K</text>
<text x="110.2" y="162.9" transform="rotate(-90 110.2 162.9)">1</text>
<text x="115.3" y="162.9" transform="rotate(-90 115.3 162.9)">2</text>
<text x="119.1" y="162.9" transform="rotate(-90 119.1 162.9)">4</text>
<text x="122.9" y="162.9" transform="rotate(-90 122.9 162.9)">6</text>
<text x="125.5" y="163.3" transform="rotate(-90 125.5 163.3)">10</text>
<text x="128" y="162.9" transform="rotate(-90 128 162.9)">8</text>
<text x="39.4" y="184" transform="rotate(-90 39.4 184)">A</text>
<text x="41.9" y="184" transform="rotate(-90 41.9 184)">B</text>
<text x="44.4" y="184" transform="rotate(-90 44.4 184)">C</text>
</g>
<g font-size="1.4" fill="#008484">
<text x="93.7" y="47.5">Vin</text>
<text x="101.6" y="47.5">BST</text>
<text x="111" y="46.2">100nF</text>
<text x="140.1" y="46.7" transform="rotate(-90 140.1 46.7)">DIODE</text>
<text x="102.1" y="51.3">SW</text>
<text x="127.8" y="49.2">10uH</text>
<text x="55.5" y="57.6">10uF</text>
<text x="65.7" y="57.6">10uF</text>
<text x="82.8" y="57.2">2k2</text>
<text x="93.7" y="55.1">EN</text>
<text x="99.6" y="54.9" transform="rotate(-90 99.6 54.9)">GND</text>
<text x="102.5" y="55.1">FB</text>
<text x="128.3" y="54.3">2k2</text>
<text x="41.1" y="60.6" transform="rotate(-90 41.1 60.6)">DIODE</text>
<text x="112.2" y="64.4" transform="rotate(-90 112.2 64.4)">DIODE</text>
<text x="136.8" y="62.7">10uF</text>
<text x="156" y="62.7">SMDATA</text>
<text x="165.6" y="60" transform="rotate(-90 165.6 60)">GND</text>
<text x="170.4" y="62.7">ADDR_SEL</text>
<text x="170.7" y="60" transform="rotate(-90 170.7 60)">GND</text>
<text x="28.5" y="71.5" transform="rotate(-90 28.5 71.5)">CONN_2</text>
<text x="31.1" y="69.4" transform="rotate(-90 31.1 69.4)">P1</text>
<text x="122.9" y="67.3" transform="rotate(-90 122.9 67.3)">2k2</text>
<text x="156" y="66.5">SMCLK</text>
<text x="173.3" y="66.5">ALERT</text>
<text x="159.3" y="75.2" transform="rotate(-90 159.3 75.2)">VDD</text>
<text x="163.1" y="75.2" transform="rotate(-90 163.1 75.2)">SENSE1+</text>
<text x="166.9" y="75.2" transform="rotate(-90 166.9 75.2)">SENSE1-</text>
<text x="172" y="75.2" transform="rotate(-90 172 75.2)">SENSE2+</text>
<text x="175.8" y="75.2" transform="rotate(-90 175.8 75.2)">SENSE2-</text>
<text x="244.4" y="79.7" transform="rotate(-90 244.4 79.7)">DIODE</text>
<text x="259.5" y="88.5" transform="rotate(-90 259.5 88.5)">P2</text>
<text x="143.5" y="92.5" transform="rotate(-90 143.5 92.5)">10k</text>
<text x="153.7" y="93.3" transform="rotate(-90 153.7 93.3)">0R022</text>
<text x="185.1" y="93.3" transform="rotate(-90 185.1 93.3)">0R022</text>
<text x="195.2" y="92.5" transform="rotate(-90 195.2 92.5)">10k</text>
<text x="262.1" y="90.5" transform="rotate(-90 262.1 90.5)">CONN_2</text>
<text x="125.2" y="99.4">FAN3278</text>
<text x="133.7" y="101.3">10</text>
<text x="146.6" y="99.7">Q1</text>
<text x="186.4" y="99.5" transform="rotate(-90 186.4 99.5)">S</text>
<text x="189.3" y="99.7">Q3</text>
<text x="202.6" y="101.3">10</text>
<text x="206.7" y="99.4">FAN3278</text>
<text x="140" y="107.3">ZXMP6A17G</text>
<text x="145.5" y="102.6">G</text>
<text x="150.9" y="107.2" transform="rotate(-90 150.9 107.2)">D</text>
<text x="186.4" y="107.2" transform="rotate(-90 186.4 107.2)">D</text>
<text x="189.5" y="107.3">ZXMP6A17G</text>
<text x="191.2" y="102.6">G</text>
<text x="57.7" y="109.9" transform="rotate(-90 57.7 109.9)">Vin</text>
<text x="61.5" y="110.8" transform="rotate(-90 61.5 110.8)">Vbat</text>
<text x="65.3" y="110.2" transform="rotate(-90 65.3 110.2)">3V3</text>
<text x="67.8" y="110.2" transform="rotate(-90 67.8 110.2)">3V3</text>
<text x="70.4" y="110.2" transform="rotate(-90 70.4 110.2)">3V3</text>
<text x="72.2" y="109.7">P0</text>
<text x="72.2" y="111">P1</text>
<text x="72.2" y="112.3">P2</text>
<text x="72.2" y="113.5">P3</text>
<text x="133.7" y="114">10</text>
<text x="139.9" y="112.2">ZXMN6A08G</text>
<text x="150.9" y="112.3" transform="rotate(-90 150.9 112.3)">D</text>
<text x="186.4" y="112.3" transform="rotate(-90 186.4 112.3)">D</text>
<text x="189.5" y="112.2">ZXMN6A08G</text>
<text x="202.6" y="114">10</text>
<text x="53.1" y="118.6">PROGRAM</text>
<text x="53.1" y="116.1">RESET|A14/DAC</text>
<text x="72.2" y="114.8">P4</text>
<text x="72.2" y="116.1">P5</text>
<text x="72.2" y="117.3">P6</text>
<text x="72.2" y="118.6">P7</text>
<text x="145.5" y="115.3">G</text>
<text x="146.6" y="119.8">Q2</text>
<text x="150.9" y="119.8" transform="rotate(-90 150.9 119.8)">S</text>
<text x="186.4" y="119.8" transform="rotate(-90 186.4 119.8)">S</text>
<text x="189.3" y="119.8">Q4</text>
<text x="191.2" y="115.3">G</text>
<text x="71.4" y="123.7">P10</text>
<text x="71.4" y="125">P11</text>
<text x="72.2" y="121.2">P8</text>
<text x="72.2" y="122.4">P9</text>
<text x="143.5" y="122.9" transform="rotate(-90 143.5 122.9)">10k</text>
<text x="195.2" y="122.9" transform="rotate(-90 195.2 122.9)">10k</text>
<text x="53.1" y="127.5">Vusb</text>
<text x="71.4" y="127.5">P13</text>
<text x="71.4" y="128.8">P14</text>
<text x="71.4" y="130">P15</text>
<text x="71.4" y="126.2">P12</text>
<text x="53.1" y="137.7">A12</text>
<text x="53.1" y="135.1">A13</text>
<text x="71.4" y="132.6">P16</text>
<text x="71.4" y="133.9">P17</text>
<text x="71.4" y="135.1">P18</text>
<text x="71.4" y="136.4">P19</text>
<text x="71.4" y="137.7">P20</text>
<text x="101.6" y="134.4" transform="rotate(-90 101.6 134.4)">670</text>
<text x="110.5" y="134.4" transform="rotate(-90 110.5 134.4)">670</text>
<text x="228.6" y="134.4" transform="rotate(-90 228.6 134.4)">670</text>
<text x="237.5" y="134.4" transform="rotate(-90 237.5 134.4)">670</text>
<text x="53.1" y="142.7">A10</text>
<text x="53.1" y="140.2">A11</text>
<text x="71.4" y="141.5">P23</text>
<text x="71.4" y="138.9">P21</text>
<text x="71.4" y="140.2">P22</text>
<text x="53.1" y="147.8">Aref</text>
<text x="71.4" y="149.1">P28</text>
<text x="71.4" y="147.8">P27</text>
<text x="71.4" y="146.6">P26</text>
<text x="71.4" y="145.3">P25</text>
<text x="71.4" y="144">P24</text>
<text x="71.4" y="155.4">P32</text>
<text x="71.4" y="152.9">P31</text>
<text x="71.4" y="151.6">P30</text>
<text x="71.4" y="150.4">P29</text>
<text x="58.9" y="159" transform="rotate(-90 58.9 159)">AGND</text>
<text x="64" y="159" transform="rotate(-90 64 159)">GND</text>
<text x="66.5" y="159" transform="rotate(-90 66.5 159)">GND</text>
<text x="69.1" y="159" transform="rotate(-90 69.1 159)">GND</text>
<text x="71.4" y="156.7">P33</text>
<text x="111" y="166.1" transform="rotate(-90 111 166.1)">A1</text>
<text x="116.1" y="166.1" transform="rotate(-90 116.1 166.1)">A2</text>
<text x="119.9" y="166.1" transform="rotate(-90 119.9 166.1)">Ac</text>
<text x="123.7" y="166.1" transform="rotate(-90 123.7 166.1)">A3</text>
<text x="126.2" y="167" transform="rotate(-90 126.2 167)">AL3</text>
<text x="128.8" y="166.1" transform="rotate(-90 128.8 166.1)">A4</text>
<text x="108.5" y="176" transform="rotate(-90 108.5 176)">A</text>
<text x="109.7" y="176" transform="rotate(-90 109.7 176)">B</text>
<text x="111" y="176" transform="rotate(-90 111 176)">C</text>
<text x="112.3" y="176" transform="rotate(-90 112.3 176)">D</text>
<text x="113.5" y="176" transform="rotate(-90 113.5 176)">E</text>
<text x="114.8" y="176" transform="rotate(-90 114.8 176)">F</text>
<text x="116.1" y="176" transform="rotate(-90 116.1 176)">G</text>
<text x="117.3" y="176" transform="rotate(-90 117.3 176)">DP</text>
<text x="119.9" y="176" transform="rotate(-90 119.9 176)">Kc</text>
<text x="126.2" y="176" transform="rotate(-90 126.2 176)">KL3</text>
<text x="132.3" y="184.2">330</text>
<text x="33.8" y="190.6">ROTARY_ENCODER</text>
<text x="132.3" y="186.7">330</text>
</g>
<text font-size="1.4" fill="#840084" x="150.9" y="99.5" transform="rotate(-90 150.9 99.5)">S</text>
<g font-size="1.1" fill="#840084">
<text x="46.1" y="62.7" transform="rotate(-90 46.1 62.7)">Mersenne:SMA_DO_214AC</text>
<text x="239.2" y="81.8" transform="rotate(-90 239.2 81.8)">Mersenne:SMA_DO_214AC</text>
<text x="140.1" y="98.5" transform="rotate(-90 140.1 98.5)">Mersenne:0603</text>
<text x="150.3" y="98.5" transform="rotate(-90 150.3 98.5)">Mersenne:1206</text>
<text x="188.3" y="98.5" transform="rotate(-90 188.3 98.5)">Mersenne:1206</text>
<text x="198.5" y="98.5" transform="rotate(-90 198.5 98.5)">Mersenne:0603</text>
<text x="133.7" y="104.5">Mersenne:0603</text>
<text x="196.2" y="104.5">Mersenne:0603</text>
<text x="133.7" y="117.2">Mersenne:0603</text>
<text x="196.2" y="117.2">Mersenne:0603</text>
<text x="140.1" y="128.9" transform="rotate(-90 140.1 128.9)">Mersenne:0603</text>
<text x="198.5" y="128.9" transform="rotate(-90 198.5 128.9)">Mersenne:0603</text>
</g>
<g font-size="1.1" fill="#840000">
<text x="56.9" y="106" transform="rotate(-90 56.9 106)">33</text>
<text x="60.7" y="106" transform="rotate(-90 60.7 106)">15</text>
<text x="64.5" y="106" transform="rotate(-90 64.5 106)">31</text>
<text x="67.1" y="106" transform="rotate(-90 67.1 106)">16</text>
<text x="69.6" y="106.6" transform="rotate(-90 69.6 106.6)">39</text>
<text x="75.9" y="109">2</text>
<text x="75.9" y="110.2">3</text>
<text x="75.9" y="111.5">4</text>
<text x="75.9" y="112.8">5</text>
<text x="50.2" y="117.9">18</text>
<text x="50.2" y="115.3">19</text>
<text x="75.9" y="114">6</text>
<text x="75.9" y="115.3">7</text>
<text x="75.9" y="116.6">8</text>
<text x="75.9" y="117.9">9</text>
<text x="75.6" y="120.4">10</text>
<text x="75.6" y="121.7">11</text>
<text x="75.6" y="122.9">12</text>
<text x="75.6" y="124.2">13</text>
<text x="75.6" y="125.5">14</text>
<text x="50.9" y="126.7">34</text>
<text x="75.6" y="126.7">20</text>
<text x="75.6" y="128">21</text>
<text x="75.6" y="129.3">22</text>
<text x="75.6" y="131.8">23</text>
<text x="50.9" y="136.9">51</text>
<text x="50.9" y="134.4">38</text>
<text x="75.6" y="133.1">24</text>
<text x="75.6" y="134.4">25</text>
<text x="75.6" y="135.6">26</text>
<text x="75.6" y="136.9">27</text>
<text x="50.9" y="142">36</text>
<text x="50.9" y="139.4">37</text>
<text x="75" y="143.3">49</text>
<text x="75.6" y="140.7">30</text>
<text x="75.6" y="138.2">28</text>
<text x="75.6" y="139.4">29</text>
<text x="50.9" y="147.1">35</text>
<text x="75" y="149.6">44</text>
<text x="75" y="148.3">45</text>
<text x="75" y="147.1">46</text>
<text x="75" y="145.8">47</text>
<text x="75" y="144.5">48</text>
<text x="75" y="156">40</text>
<text x="75" y="154.7">41</text>
<text x="75" y="152.1">42</text>
<text x="75" y="150.9">43</text>
<text x="58.2" y="161.9" transform="rotate(-90 58.2 161.9)">32</text>
<text x="63.2" y="161.6" transform="rotate(-90 63.2 161.6)">1</text>
<text x="65.8" y="161.9" transform="rotate(-90 65.8 161.9)">17</text>
<text x="68.3" y="161.2" transform="rotate(-90 68.3 161.2)">50</text>
<text x="110.4" y="167.5">A</text>
<text x="115.5" y="167.5">A</text>
<text x="123.1" y="167.5">A</text>
<text x="128.2" y="167.5">A</text>
<text x="108" y="172.2">E</text>
<text x="108.5" y="169.5">F</text>
<text x="109.7" y="173.2">D</text>
<text x="110.2" y="170.4">G</text>
<text x="112" y="172.2">C E</text>
<text x="112.3" y="169.6">B F</text>
<text x="114.8" y="173.2">D</text>
<text x="115.3" y="170.4">G</text>
<text x="117.1" y="172.2">C</text>
<text x="117.4" y="169.6">B</text>
<text x="120.7" y="172.2">E</text>
<text x="121.2" y="169.5">F</text>
<text x="122.4" y="173.2">D</text>
<text x="122.9" y="170.4">G</text>
<text x="124.7" y="172.2">C E</text>
<text x="125" y="169.6">B F</text>
<text x="127.5" y="173.2">D</text>
<text x="128" y="170.4">G</text>
<text x="129.8" y="172.2">C</text>
<text x="130.1" y="169.6">B</text>
<text x="107.7" y="178.4" transform="rotate(-90 107.7 178.4)">14</text>
<text x="109" y="178.4" transform="rotate(-90 109 178.4)">16</text>
<text x="110.2" y="178.4" transform="rotate(-90 110.2 178.4)">13</text>
<text x="111.5" y="178.1" transform="rotate(-90 111.5 178.1)">3</text>
<text x="112.8" y="178.1" transform="rotate(-90 112.8 178.1)">5</text>
<text x="114" y="178.4" transform="rotate(-90 114 178.4)">11</text>
<text x="115.3" y="178.4" transform="rotate(-90 115.3 178.4)">15</text>
<text x="116.6" y="178.1" transform="rotate(-90 116.6 178.1)">7</text>
<text x="119.1" y="178.4" transform="rotate(-90 119.1 178.4)">12</text>
<text x="125.5" y="178.1" transform="rotate(-90 125.5 178.1)">9</text>
</g>
<g font-size="1" fill="#840084">
<text x="139.5" y="105.9">Mersenne:SOT223-GDS</text>
<text x="186.8" y="105.9">Mersenne:SOT223-GDS</text>
<text x="139.5" y="113.3">Mersenne:SOT223-GDS</text>
<text x="186.8" y="113.3">Mersenne:SOT223-GDS</text>
</g>
<g font-size=".9" fill="#008484">
<text x="99.3" y="179.8">R16</text>
<text x="105.6" y="179.7">330</text>
<text x="99.3" y="182.4">R17</text>
<text x="99.3" y="184.9">R18</text>
<text x="105.6" y="182.2">330</text>
<text x="105.6" y="184.8">330</text>
<text x="99.3" y="187.5">R19</text>
<text x="99.3" y="190">R20</text>
<text x="105.6" y="187.3">330</text>
<text x="105.6" y="189.9">330</text>
<text x="99.3" y="192.5">R21</text>
<text x="99.3" y="195.1">R22</text>
<text x="105.6" y="192.4">330</text>
<text x="105.6" y="194.9">330</text>
<text x="105.6" y="197.5">330</text>
</g>
<text font-size=".9" x="99.3" y="197.6">R23</text>
</svg>
